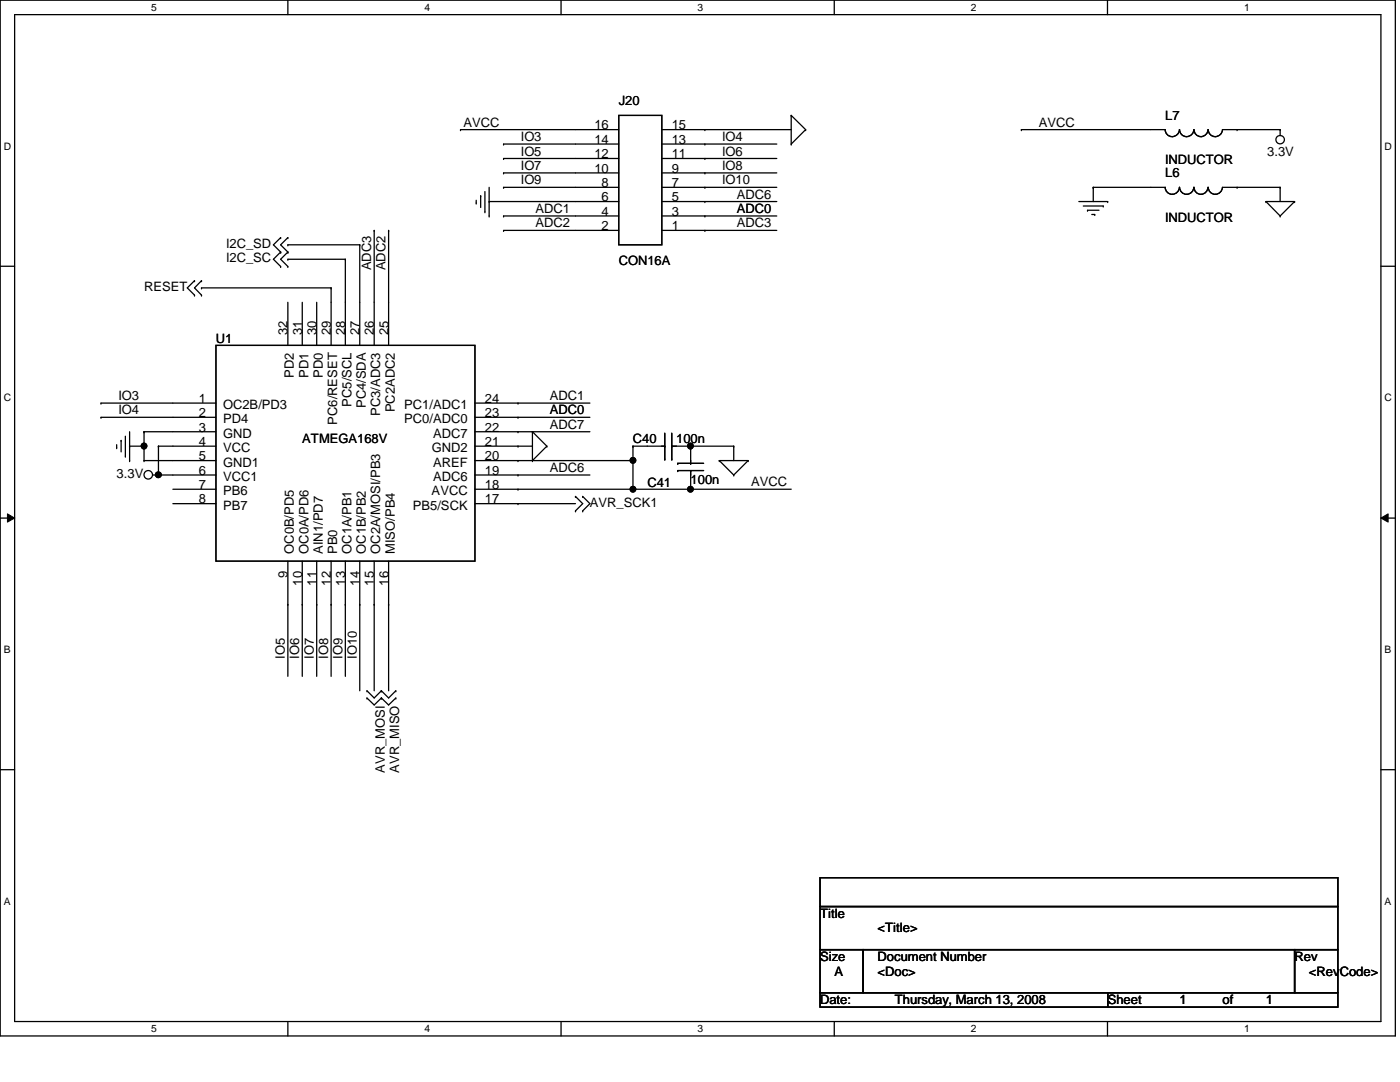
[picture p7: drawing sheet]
<svg xmlns="http://www.w3.org/2000/svg" width="279mm" height="216mm" viewBox="0 0 279 216" stroke-linecap="round" stroke-linejoin="round" font-family="sans-serif">
<path d="M0 0h278.5v206.7h-278.5zM2.9 2.9h272.7v200.9h-272.7z" fill="none" stroke="#000" stroke-width=".25"/>
<g fill="#fff">
<path d="M30.2 .3h1.1v2.3h-1.1z"/>
<path d="M30.2 204.1h1.1v2.3h-1.1z"/>
</g>
<path d="M57.4 0v2.9M57.4 203.8v2.9" fill="none" stroke="#000" stroke-width=".25"/>
<g fill="#fff">
<path d="M84.7 .3h1.1v2.3h-1.1z"/>
<path d="M84.7 204.1h1.1v2.3h-1.1z"/>
</g>
<path d="M112 0v2.9M112 203.8v2.9" fill="none" stroke="#000" stroke-width=".25"/>
<g fill="#fff">
<path d="M139.2 .3h1.1v2.3h-1.1z"/>
<path d="M139.2 204.1h1.1v2.3h-1.1z"/>
</g>
<path d="M166.5 0v2.9M166.5 203.8v2.9" fill="none" stroke="#000" stroke-width=".25"/>
<g fill="#fff">
<path d="M193.8 .3h1.1v2.3h-1.1z"/>
<path d="M193.8 204.1h1.1v2.3h-1.1z"/>
</g>
<path d="M221 0v2.9M221 203.8v2.9" fill="none" stroke="#000" stroke-width=".25"/>
<g fill="#fff">
<path d="M248.3 .3h1.1v2.3h-1.1z"/>
<path d="M248.3 204.1h1.1v2.3h-1.1z"/>
<path d="M.8 28h1.4v2.3h-1.4z"/>
<path d="M276.3 28h1.4v2.3h-1.4z"/>
<path d="M.8 78.2h1.4v2.3h-1.4z"/>
<path d="M276.3 78.2h1.4v2.3h-1.4z"/>
</g>
<path d="M0 53.1h2.9M275.6 53.1h2.9" fill="none" stroke="#000" stroke-width=".25"/>
<g fill="#fff">
<path d="M.8 128.5h1.3v2.2h-1.3z"/>
<path d="M276.3 128.5h1.3v2.2h-1.3z"/>
</g>
<path d="M0 103.4h2.9M275.6 103.4h2.9" fill="none" stroke="#000" stroke-width=".25"/>
<path d="M1.5 102.5l1.4 .9-1.4 .8zM275.6 103.4l1.4-.9v1.7z" fill="#000"/>
<path d="M1.5 102.5l1.4 .9-1.4 .8zM275.6 103.4l1.4-.9v1.7z" fill="none" stroke="#000" stroke-width=".2"/>
<g fill="#fff">
<path d="M.8 178.7h1.3v2.2h-1.3z"/>
<path d="M276.3 178.7h1.3v2.2h-1.3z"/>
</g>
<g fill="none" stroke="#000" stroke-width=".25">
<path d="M91.9 25.9h.1M91.9 25.9h31.6M95 40v.5M95.9 39.1h.1M95.9 39.1v2.3M96.8 38.2v4M97.6 37.4v5.7M100.5 28.7h.1M100.5 37.4h.1M100.5 34.5h.1M100.5 31.6h.1M100.5 37.4h23"/>
<path d="M100.5 28.7h23M100.5 34.5h23M100.5 31.6h23M123.5 23h8.6v25.9h-8.6zM132.1 25.9h25.8M132.1 37.4h22.9M132.1 28.7h22.9M132.1 34.5h22.9M132.1 31.6h22.9M140.7 25.9h.1M140.7 37.4h.1M140.7 28.7h.1"/>
<path d="M140.7 34.5h.1M140.7 31.6h.1M157.9 28.7h.1M157.9 23h.1M157.9 23v5.7M157.9 23l2.9 2.9M160.8 25.9h.1M160.8 25.9l-2.9 2.8M203.8 25.9h.1M203.8 25.9h28.7a1.44 1.44 0 0 0 1.5 1.4 1.44 1.44 0 0 0 1.4-1.4 1.42 1.42 0 0 0 1.4 1.4 1.42 1.42 0 0 0 1.5-1.4M218.2 37.4h.1M218.2 37.4h14.3a1.44 1.44 0 0 0 1.5 1.4 1.44 1.44 0 0 0 1.4-1.4 1.42 1.42 0 0 0 1.4 1.4 1.42 1.42 0 0 0 1.5-1.4"/>
<path d="M218.2 37.4v2.8M238.3 37.4a1.4 1.4 0 0 0 1.4 1.4 1.4 1.4 0 0 0 1.4-1.4M238.3 25.9a1.4 1.4 0 0 0 1.4 1.4 1.4 1.4 0 0 0 1.4-1.4M241.1 37.4a1.42 1.42 0 0 0 1.4 1.4 1.42 1.42 0 0 0 1.5-1.4M241.1 25.9a1.42 1.42 0 0 0 1.4 1.4 1.42 1.42 0 0 0 1.5-1.4M244 25.9h11.5M244 37.4h11.5M246.9 37.4h.1M246.9 25.9h.1M255.5 37.4h.1M255.5 25.9h.1M255.5 25.9v1.2"/>
<path d="M255.5 37.4v2.8M38.8 58.9h.1M38.8 56h.1M38.8 56l-1.4 1.4 1.4 1.5M40.2 57.4h.1M40.2 58.9h.1M40.2 56h.1M40.2 57.4h25.9M40.2 56l-1.4 1.4 1.4 1.5M56 50.3h.1M56 47.4h.1M56 53.2h.1"/>
<path d="M56 47.4l-1.4 1.5 1.4 1.4M56 50.3l-1.4 1.4 1.4 1.5M57.4 48.9h.1M57.4 51.7h.1M57.4 50.3h.1M57.4 47.4h.1M57.4 53.2h.1M57.4 48.9h14.4M57.4 51.7h11.5M57.4 47.4l-1.4 1.5 1.4 1.4M57.4 50.3l-1.4 1.4 1.4 1.5M66.1 57.4h.1"/>
<path d="M66.1 57.4v11.5M68.9 51.7h.1M68.9 51.7v17.2M71.8 48.9h.1M71.8 48.9v20M74.7 46h.1M74.7 46v22.9M77.6 46h.1M77.6 46v22.9M95 40.5h.1M96.8 42.2h.1M97.6 40.2h.1"/>
<path d="M97.6 43.1h.1M97.6 40.2h25.9M100.5 46h.1M100.5 43.1h.1M100.5 43.1h23M100.5 46h23M132.1 43.1h22.9M132.1 40.2h22.9M132.1 46h22.9M140.7 43.1h.1M140.7 40.2h.1M140.7 46h.1"/>
<path d="M215.3 40.2h5.8M216.2 41.1h4M217 42h.1M217 42h2.3M217.9 42.8h.6M218.5 42.8h.1M220.2 41.1h.1M221.1 40.2h.1M252.6 40.2h.1M252.6 40.2h5.8M252.6 40.2l2.9 2.9M255.5 43.1h.1"/>
<path d="M258.4 40.2h.1M258.4 40.2l-2.9 2.9M43.1 68.9h51.7v43.1h-51.7zM57.4 60.3v8.6M60.3 60.3v8.6M63.2 60.3v8.6M20.2 80.4h.1M20.2 83.3h.1M20.2 80.4h22.9M20.2 83.3h22.9M23.3 89.3h.1M23.3 88.7v.6"/>
<path d="M24.2 87.9h.1M24.2 87.9v2.3M25 91h.1M25 87v4M25.9 89h.1M25.9 91.9h.1M25.9 89h2.8M25.9 86.1v5.8M28.7 86.1h.1M28.7 89h.1M28.7 91.9h.1M28.7 86.1h14.4"/>
<path d="M28.7 86.1v5.8M28.7 91.9h14.4M30.5 94.8h12.6M31.6 89h.1M31.6 94.8h.1M31.6 89h11.5M31.6 89v5.8M34.5 97.6h8.6M94.8 86.1h22.9M94.8 91.9h31.5M94.8 89h11.5M94.8 80.4h22.9"/>
<path d="M94.8 94.8h22.9M94.8 97.6h63.1M94.8 83.3h22.9M103.4 80.4h.1M103.4 94.8h.1M103.4 86.1h.1M103.4 89h.1M103.4 91.9h.1M103.4 83.3h.1M103.4 97.6h.1M106.3 91.9h.1M106.3 86.1h.1"/>
<path d="M106.3 86.1v5.8M106.3 86.1l2.8 2.9M109.1 89h.1M109.1 89l-2.8 2.9M114.9 99.1h.1M114.9 99.1l1.4 1.4-1.4 1.4M116.3 99.1h.1M116.3 99.1l1.4 1.4-1.4 1.4M126.3 97.6h.1M126.3 89h.1M126.3 91.9h.1M126.3 89h6.4"/>
<path d="M126.3 89v8.6M132.7 89h.1M132.7 91.6h.1M132.7 86.4v5.2M134.1 91.6h.1M134.1 89h.1M134.1 89h12.3M134.1 86.4v5.2M135.3 93.9h.1M135.3 92.5h.1M135.3 93.9h5.1M135.3 92.5h5.1"/>
<path d="M137.8 97.6h.1M137.8 89h.1M137.8 92.5h.1M137.8 93.9h.1M137.8 89v3.5M137.8 93.9v3.7M143.6 91.9h.1M143.6 91.9h5.7M143.6 91.9l2.8 2.9M146.4 89h.1M146.4 94.8h.1M146.4 89v2.9"/>
<path d="M149.3 91.9h.1M149.3 91.9l-2.9 2.9M34.5 100.5h8.6M57.4 112v23M60.3 112v23M63.2 112v23M66.1 112v23M68.9 112v23M71.8 112v25.8M74.7 112v25.8M77.6 112v25.8M94.8 100.5h20.1"/>
<path d="M103.4 100.5h.1M114.9 101.9h.1M116.3 101.9h.1M57.4 120.6h.1M60.3 120.6h.1M63.2 120.6h.1M66.1 120.6h.1M68.9 120.6h.1M71.8 120.6h.1M73.2 139.3h.1M73.2 137.8h.1M73.2 139.3l1.5 1.4 1.4-1.4"/>
<path d="M73.2 137.8l1.5 1.5 1.4-1.5M74.7 120.6h.1M76.1 139.3h.1M76.1 137.8h.1M76.1 139.3l1.5 1.4 1.4-1.4M76.1 137.8l1.5 1.5 1.4-1.5M77.6 120.6h.1M79 139.3h.1M79 137.8h.1M0 153.6h2.9M275.6 153.6h2.9M163.7 175.1h103.3v5.8h-103.3z"/>
<path d="M163.7 180.9h103.3v8.6h-103.3zM163.7 189.5h8.6v8.6h-8.6zM163.7 198.1h57.4v2.9h-57.4zM172.3 189.5h86.1v8.6h-86.1zM221.1 198.1h45.9v2.9h-45.9zM258.4 189.5h8.6v8.6h-8.6z"/>
<circle cx="255.5" cy="27.9" r=".84"/>
<circle cx="28.7" cy="89" r=".56"/>
<circle cx="29.6" cy="94.7" r=".85"/>
<circle cx="31.6" cy="94.8" r=".56"/>
<circle cx="126.3" cy="97.6" r=".56"/>
<circle cx="126.3" cy="91.9" r=".56"/>
<circle cx="137.8" cy="89" r=".56"/>
<circle cx="137.8" cy="97.6" r=".56"/>
</g>
<g fill="#000">
<circle cx="28.7" cy="89" r=".56"/>
<circle cx="31.6" cy="94.8" r=".56"/>
<circle cx="126.3" cy="97.6" r=".56"/>
<circle cx="126.3" cy="91.9" r=".56"/>
<circle cx="137.8" cy="89" r=".56"/>
<circle cx="137.8" cy="97.6" r=".56"/>
</g>
<g font-size="2.6">
<text x="123.5" y="21">J20</text>
<text x="232.5" y="23.9">L7</text>
<text x="92.5" y="25.3">AVCC</text>
<text x="104" y="28.2">IO3</text>
<text x="118.6" y="28.7">14</text>
<text x="118.6" y="25.8">16</text>
<text x="134.1" y="28.7">13</text>
<text x="134.1" y="25.8">15</text>
<text x="144.1" y="28.2">IO4</text>
<text x="207.3" y="25.3">AVCC</text>
<text x="104" y="33.9">IO7</text>
<text x="104" y="31">IO5</text>
<text x="118.6" y="34.5">10</text>
<text x="118.6" y="31.6">12</text>
<text x="134.1" y="34.5">9</text>
<text x="134.1" y="31.6">11</text>
<text x="144.1" y="33.9">IO8</text>
<text x="144.1" y="31">IO6</text>
<text x="232.5" y="35.4">L6</text>
<text x="232.5" y="32.8">INDUCTOR</text>
<text x="252.9" y="31.1">3.3V</text>
<text x="104" y="36.8">IO9</text>
<text x="120.1" y="40.2">6</text>
<text x="120.1" y="37.3">8</text>
<text x="134.1" y="40.2">5</text>
<text x="134.1" y="37.3">7</text>
<text x="144.1" y="36.8">IO10</text>
<text x="147" y="39.6">ADC6</text>
<text x="106.8" y="45.4">ADC2</text>
<text x="106.8" y="42.5">ADC1</text>
<text x="120.1" y="45.9">2</text>
<text x="120.1" y="43.1">4</text>
<text x="134.1" y="45.9">1</text>
<text x="134.1" y="43.1">3</text>
<text x="147" y="42.5">ADC0</text>
<text x="147" y="45.4">ADC3</text>
<text x="232.5" y="44.3">INDUCTOR</text>
<text x="45.1" y="49.4">I2C_SD</text>
<text x="45.1" y="52.3">I2C_SC</text>
<text x="74.1" y="54" transform="rotate(-90 74.1 54)">ADC3</text>
<text x="77" y="54" transform="rotate(-90 77 54)">ADC2</text>
<text x="123.5" y="52.9">CON16A</text>
<text x="28.7" y="58.1">RESET</text>
<text x="43.1" y="68.4">U1</text>
<text x="57.4" y="66.9" transform="rotate(-90 57.4 66.9)">32</text>
<text x="60.3" y="66.9" transform="rotate(-90 60.3 66.9)">31</text>
<text x="63.2" y="66.9" transform="rotate(-90 63.2 66.9)">30</text>
<text x="66" y="66.9" transform="rotate(-90 66 66.9)">29</text>
<text x="68.9" y="66.9" transform="rotate(-90 68.9 66.9)">28</text>
<text x="71.8" y="66.9" transform="rotate(-90 71.8 66.9)">27</text>
<text x="74.6" y="66.9" transform="rotate(-90 74.6 66.9)">26</text>
<text x="77.5" y="66.9" transform="rotate(-90 77.5 66.9)">25</text>
<text x="58.7" y="75.4" transform="rotate(-90 58.7 75.4)">PD2</text>
<text x="61.6" y="75.4" transform="rotate(-90 61.6 75.4)">PD1</text>
<text x="64.4" y="75.4" transform="rotate(-90 64.4 75.4)">PD0</text>
<text x="23.6" y="79.8">IO3</text>
<text x="23.6" y="82.7">IO4</text>
<text x="39.7" y="80.4">1</text>
<text x="39.7" y="83.2">2</text>
<text x="44.5" y="81.6">OC2B/PD3</text>
<text x="70.1" y="81.2" transform="rotate(-90 70.1 81.2)">PC5/SCL</text>
<text x="73" y="81.4" transform="rotate(-90 73 81.4)">PC4/SDA</text>
<text x="75.9" y="83" transform="rotate(-90 75.9 83)">PC3/ADC3</text>
<text x="78.8" y="82.3" transform="rotate(-90 78.8 82.3)">PC2ADC2</text>
<text x="80.7" y="81.6">PC1/ADC1</text>
<text x="96.8" y="83.2">23</text>
<text x="96.8" y="80.4">24</text>
<text x="109.7" y="79.8">ADC1</text>
<text x="109.7" y="82.7">ADC0</text>
<text x="39.7" y="86.1">3</text>
<text x="39.7" y="89">4</text>
<text x="44.5" y="84.5">PD4</text>
<text x="44.5" y="87.3">GND</text>
<text x="60.3" y="88.5">ATMEGA168V</text>
<text x="67.3" y="84.8" transform="rotate(-90 67.3 84.8)">PC6/RESET</text>
<text x="80.7" y="84.5">PC0/ADC0</text>
<text x="86.4" y="87.3">ADC7</text>
<text x="96.8" y="89">21</text>
<text x="96.8" y="86.1">22</text>
<text x="109.7" y="85.6">ADC7</text>
<text x="126.3" y="88.5">C40</text>
<text x="135" y="88.5">100n</text>
<text x="23.3" y="95.4">3.3V</text>
<text x="39.7" y="91.9">5</text>
<text x="39.7" y="94.7">6</text>
<text x="44.5" y="90.2">VCC</text>
<text x="44.5" y="93.1">GND1</text>
<text x="44.5" y="96">VCC1</text>
<text x="86.2" y="90.2">GND2</text>
<text x="86.4" y="96">ADC6</text>
<text x="86.4" y="93.1">AREF</text>
<text x="96.8" y="94.7">19</text>
<text x="96.8" y="91.9">20</text>
<text x="109.7" y="94.2">ADC6</text>
<text x="39.7" y="97.6">7</text>
<text x="39.7" y="100.5">8</text>
<text x="44.5" y="98.8">PB6</text>
<text x="44.5" y="101.7">PB7</text>
<text x="82.4" y="101.7">PB5/SCK</text>
<text x="86.1" y="98.8">AVCC</text>
<text x="96.8" y="100.5">17</text>
<text x="96.8" y="97.6">18</text>
<text x="117.7" y="101.1">AVR_SCK1</text>
<text x="129.2" y="97.1">C41</text>
<text x="137.8" y="96.5">100n</text>
<text x="149.9" y="97">AVCC</text>
<text x="58.7" y="110.5" transform="rotate(-90 58.7 110.5)">OC0B/PD5</text>
<text x="61.6" y="110.5" transform="rotate(-90 61.6 110.5)">OC0A/PD6</text>
<text x="64.4" y="110.5" transform="rotate(-90 64.4 110.5)">AIN1/PD7</text>
<text x="67.3" y="110.5" transform="rotate(-90 67.3 110.5)">PB0</text>
<text x="70.1" y="110.5" transform="rotate(-90 70.1 110.5)">OC1A/PB1</text>
<text x="73" y="110.5" transform="rotate(-90 73 110.5)">OC1B/PB2</text>
<text x="75.9" y="110.5" transform="rotate(-90 75.9 110.5)">OC2A/MOSI/PB3</text>
<text x="78.8" y="110.5" transform="rotate(-90 78.8 110.5)">MISO/PB4</text>
<text x="57.4" y="115.4" transform="rotate(-90 57.4 115.4)">9</text>
<text x="60.3" y="116.8" transform="rotate(-90 60.3 116.8)">10</text>
<text x="63.2" y="116.8" transform="rotate(-90 63.2 116.8)">11</text>
<text x="66" y="116.8" transform="rotate(-90 66 116.8)">12</text>
<text x="68.9" y="116.8" transform="rotate(-90 68.9 116.8)">13</text>
<text x="71.8" y="116.8" transform="rotate(-90 71.8 116.8)">14</text>
<text x="74.6" y="116.8" transform="rotate(-90 74.6 116.8)">15</text>
<text x="77.5" y="116.8" transform="rotate(-90 77.5 116.8)">16</text>
<text x="56.9" y="131.5" transform="rotate(-90 56.9 131.5)">IO5</text>
<text x="59.7" y="131.5" transform="rotate(-90 59.7 131.5)">IO6</text>
<text x="62.6" y="131.5" transform="rotate(-90 62.6 131.5)">IO7</text>
<text x="65.5" y="131.5" transform="rotate(-90 65.5 131.5)">IO8</text>
<text x="68.3" y="131.5" transform="rotate(-90 68.3 131.5)">IO9</text>
<text x="71.2" y="131.5" transform="rotate(-90 71.2 131.5)">IO10</text>
<text x="76.8" y="154.2" transform="rotate(-90 76.8 154.2)">AVR_MOSI</text>
<text x="79.7" y="154.2" transform="rotate(-90 79.7 154.2)">AVR_MISO</text>
<text x="163.7" y="183.2">Title</text>
<text x="163.7" y="191.8">Size</text>
<text x="175.1" y="191.8">Document Number</text>
<text x="175.1" y="186.1">&lt;Title&gt;</text>
<text x="258.4" y="191.8">Rev</text>
<text x="166.5" y="194.7">A</text>
<text x="175.1" y="194.7">&lt;Doc&gt;</text>
<text x="261.2" y="194.7">&lt;RevCode&gt;</text>
<text x="163.7" y="200.4">Date:</text>
<text x="178.6" y="200.4">Thursday, March 13, 2008</text>
<text x="221.1" y="200.4">Sheet</text>
<text x="235.4" y="200.4">1</text>
<text x="244" y="200.4">of</text>
<text x="252.6" y="200.4">1</text>
</g>
<g font-size="2">
<text x="30.2" y="2.2">5</text>
<text x="84.7" y="2.2">4</text>
<text x="139.2" y="2.2">3</text>
<text x="193.8" y="2.2">2</text>
<text x="248.3" y="2.2">1</text>
<text x=".8" y="29.8">D</text>
<text x="276.3" y="29.8">D</text>
<text x=".8" y="80.1">C</text>
<text x="276.3" y="80.1">C</text>
<text x=".8" y="130.3">B</text>
<text x="276.3" y="130.3">B</text>
<text x=".8" y="180.5">A</text>
<text x="276.3" y="180.5">A</text>
<text x="30.2" y="206">5</text>
<text x="84.7" y="206">4</text>
<text x="139.2" y="206">3</text>
<text x="193.8" y="206">2</text>
<text x="248.3" y="206">1</text>
</g>
</svg>
